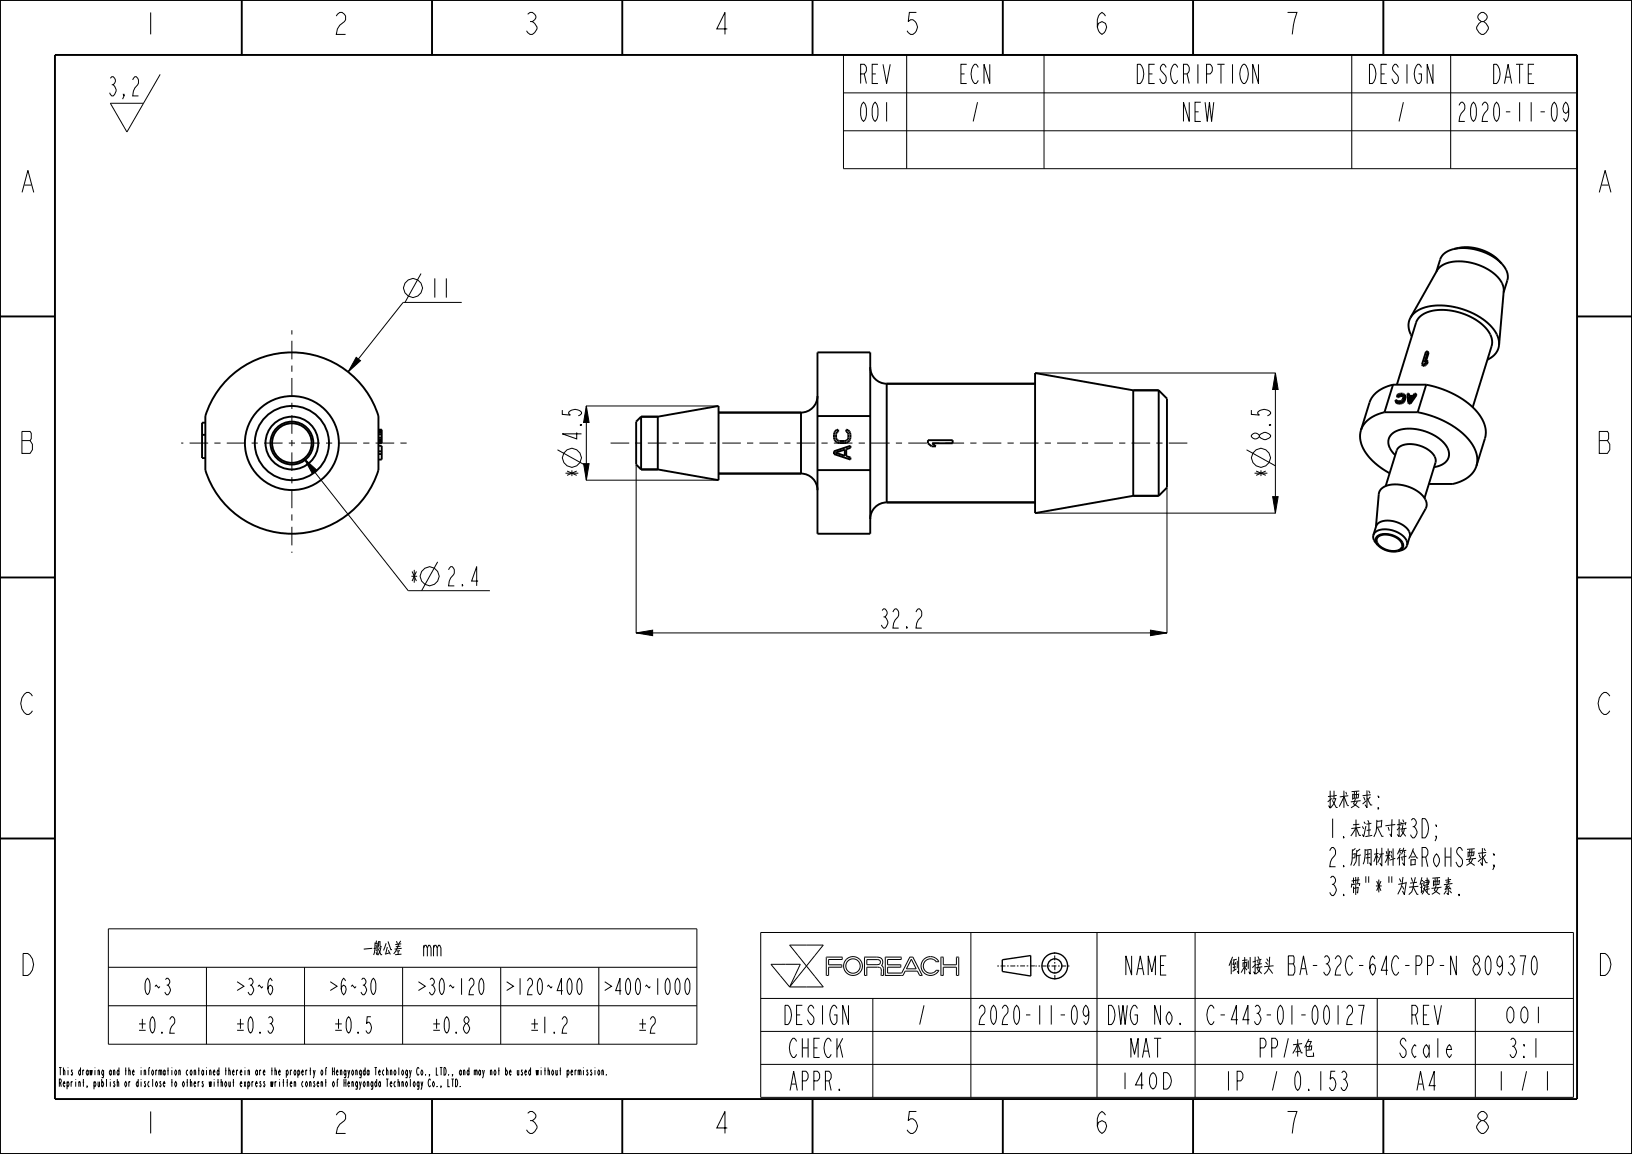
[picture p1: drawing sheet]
<svg xmlns="http://www.w3.org/2000/svg" width="297mm" height="210mm" viewBox="0 0 297 210" stroke-linecap="round" stroke-linejoin="round" font-family="sans-serif">
<g fill="none" stroke="#000" stroke-width=".18">
<path d="M20.1 14.3l.2-.3a.78 .78 0 0 1 .7 .6 .78 .78 0 0 1-.4 .8l.3 .3a1.2 1.2 0 0 1-.3 1.8h-.3l-.4-.6M20.3 15.4h.3M22.6 17.5l-.2-.3h.2v.3l-.3 .5M24.1 14.5l.4-.5h.3a1.25 1.25 0 0 1-.3 2l-.2 .6-.2 .9h1.1M29.1 13.5l-6 10.5-3-5.2h6M153.5 10h133.5v20.7h-133.5zM153.5 16.9h133.5M165 10v20.7M190 10v20.7M246 10v20.7M264 10v20.7M153.5 23.8h133.5"/>
<path d="M76.6 49.8l-2.9 5.2M84 55h-10.6l-10 12.7M64.8 65l.8 .6-2.2 2.1zM106.7 73.9h24M106.7 73.9v13.5M188.4 67.9h43.8M232.1 67.9l.5 3h-1zM232.1 67.9v25.5M55.3 83.5l2.3 2-.8 .6zM55.3 83.5l19 24h14.9M101.5 81.9l5.2 2.9M106.2 84.4h1l-.5 3z"/>
<path d="M106.7 87.4h24M115.8 84.6v30.6M188.4 93.4h43.8M212.4 88.8v26.4M226.9 81.9l5.2 2.9M231.6 90.4h1l-.5 3zM79.6 102.2l-2.9 5.3M115.8 115.2l3-.5v1zM115.8 115.2h96.6M209.4 114.7l3 .5-3 .5zM19.7 169h107.1v21h-107.1zM19.7 176h107.1"/>
<path d="M37.6 176v14M55.4 176v14M73.3 176v14M77.8 172.5l.2-.5h.2l.2 .5v1.5M78.9 172.5l.2-.5h.2l.3 .5v1.5M78.9 172v2M79.6 172.5l.2-.5h.2l.2 .5v1.5M91.1 176v14M109 176v14M138.4 169.7h147.9v30h-147.9zM140.3 175.5h5.3l-1.9 4.1zM143.7 172h6.1l-3 3.8z"/>
<path d="M146.8 175.8l3 3.8h-6.1M146.8 175.8l-3.1 3.8M150.8 177.5v-1.5h2.4v-.4h-2.4v-1h2.4l.1-.4h-2.9v3.3h.4M157.8 174.6l2.1 .1 .3 .1v.4l-.4 .3h-2zM157.8 177.5v-1.5h1.9l.4 .1 .2 .2 .1 1.2h.4M160.8 177.5v-1.3l-.4-.5 .2-.6-.2-.7-.7-.2h-2.3l-.1 3.3h.5M164.3 177.5h.1M165.9 174.6l.8 1.7h-1.7zM166.1 174.2h-.5l-1.5 2.9h-2.6v-1.1h2.4v-.4h-2.4v-1h2.5v-.4h-2.9v3.3h3.2M166.1 174.2h.1M166.1 174.2l1.7 3.3h-.4l-.4-.8h-2.3l-.4 .8M170.4 175l-.7-.5h-.8l-.6 .5-.3 .8 .3 .8 .6 .4h.8l.7-.4"/>
<path d="M170.4 176.6h.1M170.4 175h.1M170.4 176.6h.4M170.4 175h.5l-.4-.5-.5-.3-.7-.1-.7 .1-.5 .4-.3 .5-.2 .5 .1 .7 .5 .8 1 .4 1-.2 .7-.7M170.8 176.6h.1M171.2 174.2h.5v1.4h2.4v-1.4h.4v3.3h-.4v-1.5h-2.4v1.5h-.5zM176.7 169.7v30M199.6 169.7v30M217.5 169.7v30M19.7 183h107.1M138.4 181.7h147.9M138.4 187.7h147.9"/>
<path d="M138.4 193.7h147.9M158.8 181.7v18M250.6 181.7v18M268.5 181.7v18"/>
<circle cx="75.1" cy="52.4" r="1.72"/>
<circle cx="104.1" cy="83.3" r="1.72"/>
<circle cx="229.5" cy="83.3" r="1.72"/>
<circle cx="78.2" cy="104.9" r="1.72"/>
<circle cx="155.2" cy="175.8" r="1.31"/>
<circle cx="155.2" cy="175.8" r="1.71"/>
</g>
<path d="M64.8 65l.8 .6-2.2 2.1zM232.1 67.9l.5 3h-1zM55.3 83.5l2.3 2-.8 .6zM106.2 84.4h1l-.5 3zM231.6 90.4h1l-.5 3zM115.8 115.2l3-.5v1zM209.4 114.7l3 .5-3 .5z" fill="#000"/>
<g fill="none" stroke="#000" stroke-width=".35">
<path d="M0 0h297v210h-297zM10 10h277v190h-277zM44 .1v10M78.6 .1v10M113.2 .1v10M147.9 .1v10M182.5 .1v10M217.1 .1v10M251.7 .1v10M0 57.6h10M264.6 45.3a3.2 3.2 0 0 0-2.5 1.9M264.6 45.3a10 10 0 0 1 8.7 2.7"/>
<path d="M264.6 45.3a8.4 8.4 0 0 1 8.7 2.7M273.3 48a3.2 3.2 0 0 1 1 3M287 57.6h10M36.8 79.1h.6M37.4 76.9h-.6v6.5h.6M68.9 78.2h.6v2.4h-.6M68.9 79.9h.6M68.9 79.6h.6M68.9 79.1h.6M68.9 78.8h.6M68.9 78.5h.6M68.9 78.3h.6"/>
<path d="M116.7 75.8v9.6M116.7 75.8h3M116.7 75.8l-.9 .9v7.8l.9 .9M130.8 75.1h15M145.8 75.1v11.1M148.8 75.7h9.6M148.8 64.1v33M148.8 72.1a3 3 0 0 1-3 3M152 78.5l.2-.2 .3-.1v.4h-.2a1.01 1.01 0 0 0 .5 1.7h.9a.65 .65 0 0 0 .7-.7l-.1-.8-.3-.2v-.4a1.25 1.25 0 0 1 .6 2 1.81 1.81 0 0 1-2.8-.3 1.85 1.85 0 0 1 .2-1.4zM158.4 66.8a3 3 0 0 0 3 3M158.4 64.1v33M161.4 69.8v21.6"/>
<path d="M161.4 69.8h27M206.2 71h4.7M210.9 71v19.2M210.9 71l1.5 1.5v16.2l-1.5 1.5M252 75h6M252 75a5.3 5.3 0 0 0-4.4 3.4 5.6 5.6 0 0 0 2 5.2 14 14 0 0 0 3.3 2.5M253.5 70a5.4 5.4 0 0 0-4.3 3.3M253.5 70h6M253.5 70l-1.5 5M254 73l.2 .4M254 73l.1 .1M254.1 73.1l.1 .3"/>
<path d="M254.1 73.1l.1 .1M254.2 73.4h.1M254.2 72.8l.1 .1M254.2 72.8h-.2v.2M254.2 73.2l.1 .2M254.2 73.2h.2M254.2 72l.1 .3h.3M254.2 72h.2M254.3 73.4l.2 .1M254.4 73.2l.1 .3M254.4 73.2h.3M254.4 72l.2 .3"/>
<path d="M254.5 73.5h.3M254.5 71.9l.1 .3M254.5 71.9l-.1 .1M254.6 72.2v.1M254.6 71.9l.2 .2M254.6 71.9h-.1M254.7 73.2l.1 .3M254.8 72.1l-.2 .1M254.8 71.8l.1 .3M254.8 71.8h.3M254.8 71.8l-.2 .1M254.9 72.1h-.1"/>
<path d="M254.9 72.1h.4M254.9 73.2l.1 .2M254.9 73.2h-.2M255 73.4l-.2 .1M255.1 73.1l.1 .3M255.1 73.1l-.2 .1M255.1 71.8l.2 .3M255.1 71.8l.2 .1M255.2 73.4h-.2M255.3 72.1h.1M255.3 71.9l.1 .2M255.3 71.9l.1 .3-.1 .5a.68 .68 0 0 1-1.1 .1"/>
<path d="M255.3 73l.1 .2M255.3 73l-.2 .1M255.4 72.1h.1M255.4 72.8l.1 .3M255.4 72.8l-.1 .2M255.4 73.2l-.2 .2M255.5 72.7l.1 .2M255.5 72.7l-.1 .1M255.5 73.1l-.1 .1M255.6 72.9l-.1 .2M255.6 71.9l.2 .4M255.6 71.9l.1 .1"/>
<path d="M255.6 71.9a.97 .97 0 0 0-1.4 .1M255.7 72.2l.1 .2M255.7 72.2l-.2 .5M255.7 72l.1 .3M255.7 72v.2M255.8 72.4l-.2 .5M255.8 72.3v.1M256.3 73.2l.1 .3h.3M256.3 73.2h.3M256.4 71.6l.1 .4M256.4 71.6h-.3l.2 1.6M256.4 72.2l.1 .2"/>
<path d="M256.4 72.2h.7l-.6 .9zM256.5 72.4v.5M256.5 72.4h.4M256.6 73.2l.1 .3M257.7 71.6l.1 .3-1.1 1.6M257.7 71.6h-.3l-.2 .4h-.8v-.4M257.7 71.6l-1.1 1.6M258 75a15.6 15.6 0 0 1 10 6 4.2 4.2 0 0 1-2.2 6.6l-1.4 .5h-4.4M258.8 66.3h.3M258.8 66.3l.1 .3h.4M259.1 66.3l.2 .3M259.5 70a15.6 15.6 0 0 1 10 6 4.7 4.7 0 0 1 .7 3.8"/>
<path d="M259.5 70l-1.5 5M259.6 66l-.5 .3M259.6 66l.1 .2M259.7 65.6l-.1 .4M259.7 65.6l.1 .2-.1 .4M259.7 66.2l-.4 .4M259.9 64l.1 .2-.5 1.5M259.9 64l-.6 1.9 .4-.3M259.9 64h-.4l-.7 2.3M68.9 81.1h.6v2.5h-.6M68.9 82.6h.6M68.9 82.1h.6"/>
<path d="M68.9 80.6h.6M68.9 80.4h.6M68.9 80.2h.6M116.7 85.4h3M130.8 86.2h15M145.8 86.2a3 3 0 0 1 3 3M148.8 85.5h9.6M151.8 82.1l3-1v.4l-.8 .3v1.2l.8 .3v.3l-3-1zM152 82.4l1.7-.6v1.1zM161.4 91.4a3 3 0 0 0-3 3M161.4 91.4h27M168.9 80.1h4.5v.6h-3.8l.7 .5h-.8l-.6-.5z"/>
<path d="M206.2 90.2h4.7M250.8 99.2a1.14 1.14 0 0 1-.4-1.3 1.14 1.14 0 0 1 1.2-.7 3.6 3.6 0 0 1 3.7 1.8v.5l-.1 .3-.9 .5M250.8 99.2a4.1 4.1 0 0 0 3.5 1.1M250.8 99.2l-.4-.3a1.39 1.39 0 0 1-.4-1.6 1.39 1.39 0 0 1 1.4-.9 4.5 4.5 0 0 1 4.7 2.2 1.32 1.32 0 0 1-1.3 1.6l-.5 .1M253.9 82.8a2.67 2.67 0 0 1-.8-3.6 5.4 5.4 0 0 1 5.1-1 7.1 7.1 0 0 1 5.4 3.8 2.31 2.31 0 0 1-2.1 2.9l-.5 .1M254.2 82a2.64 2.64 0 0 1 3-1.2 4.7 4.7 0 0 1 4.1 2.8l-.1 .6M0 105.1h10M287 105.1h10M0 152.6h10M287 152.6h10M44 200.1v10M78.6 200.1v10"/>
<path d="M113.2 200.1v10M147.9 200.1v10M182.5 200.1v10M217.1 200.1v10M251.7 200.1v10"/>
<circle cx="53.1" cy="80.6" r="8.6"/>
<circle cx="53.1" cy="80.6" r="4.8"/>
<circle cx="53.1" cy="80.6" r="3.9"/>
<circle cx="53.1" cy="80.6" r="16.5"/>
</g>
<g fill="none" stroke="#000" stroke-width=".25">
<path d="M187.6 173.9v3.7l-5.2-.8v-2.1l5.2-.8"/>
<circle cx="192" cy="175.8" r="2.34"/>
<circle cx="192" cy="175.8" r="1.29"/>
</g>
<path d="M181.5 175.8h6.8M191.9 173.3l.1 5M194.6 175.8h-6.2" fill="none" stroke="#000" stroke-width=".18" stroke-dasharray=".3 .3 .9 .3" stroke-linecap="butt"/>
<!-- layer: 02___PRT_ALL_AXES -->
<path d="M53.1 80.6v20M53.1 80.6v-20.5M53.1 80.6h-20.1M53.1 80.6h21.2M115.8 80.6v.1M115.8 80.6v-.1" fill="none" stroke="#000" stroke-width=".18" stroke-dasharray="1.1 1.1 3.4 1.1" stroke-dashoffset=".6" stroke-linecap="butt"/>
<g fill="none" stroke="#000" stroke-width=".35">
<path d="M256.7 57.8a3.4 3.4 0 0 0 .2 3.4M256.7 57.8l4.8-8.6a4.6 4.6 0 0 1 4.4-1.6 9.4 9.4 0 0 1 7.3 3.7l.4 .8 .1 .7-.9 10M256.7 57.8a6 6 0 0 1 5.5-2.2 12.9 12.9 0 0 1 9.8 4.6 4 4 0 0 1 .8 2.6M262.1 47.2l-.7 2.2M274.3 51l-.7 2.2M116.7 75.8h3M119.7 75.8l11.1-1.9v13.5l-11.1-2M119.7 75.8v9.6M130.8 75.1h15M148.8 64.1h9.6M161.4 69.8h27M206.2 71l-17.8-3.1v25.5l17.8-3.2"/>
<path d="M206.2 71v19.2M206.2 71h4.7M249.2 73.3l-1.5 5M254.2 70l3.5-11.3a4 4 0 0 1 3.8-2.3 11.1 11.1 0 0 1 9.4 3.9 3.1 3.1 0 0 1 .5 2.7l-3.4 11.1M270.2 79.8l-1.5 5M272.8 62.8a3.4 3.4 0 0 1-2.1 2.7M116.7 85.4h3M130.8 86.2h15M148.8 97.1h9.6M161.4 91.4h27M206.2 90.2h4.7M249.9 97.4l.5-1.6a2.32 2.32 0 0 1 2.7-1 3.9 3.9 0 0 1 3.5 2.4l-.5 2.1"/>
<path d="M250.4 95.9l.5-6a2.4 2.4 0 0 1 2.7-1.7 6.6 6.6 0 0 1 5.8 2.7 1.7 1.7 0 0 1 0 1.7l-2.9 5.2M250.8 97.7a3.2 3.2 0 0 1 4.4 1.3 1.14 1.14 0 0 1-1.4 1.3 3.1 3.1 0 0 1-3.3-1.9zM254.2 82l-2 6.5M261.2 84.2l-2 6.4"/>
<circle cx="53.1" cy="80.6" r="6.8"/>
<circle cx="53.1" cy="80.6" r="3.6"/>
</g>
<path d="M111.1 80.6h106" fill="none" stroke="#000" stroke-width=".18" stroke-dasharray="1.1 1.1 3.4 1.1" stroke-dashoffset="2.3" stroke-linecap="butt"/>
<g font-size="5.2">
<text x="26.1" y="6.3">1</text>
<text x="60.7" y="6.3">2</text>
<text x="95.4" y="6.3">3</text>
<text x="130" y="6.3">4</text>
<text x="164.6" y="6.3">5</text>
<text x="199.2" y="6.3">6</text>
<text x="233.9" y="6.3">7</text>
<text x="268.5" y="6.3">8</text>
<text x="3.8" y="35">A</text>
<text x="290.8" y="35">A</text>
<text x="3.8" y="82.5">B</text>
<text x="290.8" y="82.5">B</text>
<text x="3.8" y="130">C</text>
<text x="290.8" y="130">C</text>
<text x="3.8" y="177.5">D</text>
<text x="290.8" y="177.5">D</text>
<text x="26.1" y="206.3">1</text>
<text x="60.7" y="206.3">2</text>
<text x="95.4" y="206.3">3</text>
<text x="130" y="206.3">4</text>
<text x="164.6" y="206.3">5</text>
<text x="199.2" y="206.3">6</text>
<text x="233.9" y="206.3">7</text>
<text x="268.5" y="206.3">8</text>
</g>
<g font-size="4.6">
<text x="155.8" y="15.2">REV</text>
<text x="174.1" y="15.2">ECN</text>
<text x="205.5" y="15.2">DESCRIPTION</text>
<text x="248.2" y="15.2">DESIGN</text>
<text x="270.9" y="15.2">DATE</text>
<text x="155.8" y="22.1">001</text>
<text x="176.4" y="22.1">/</text>
<text x="214.6" y="22.1">NEW</text>
<text x="253.9" y="22.1">/</text>
<text x="264.1" y="22.1">2020-11-09</text>
<text x="78.1" y="54.2">11</text>
<text x="105.8" y="80.4" transform="rotate(-90 105.8 80.4)">4.5</text>
<text x="231.2" y="80.4" transform="rotate(-90 231.2 80.4)">8.5</text>
<text x="105.8" y="87.2" transform="rotate(-90 105.8 87.2)">*</text>
<text x="231.2" y="87.2" transform="rotate(-90 231.2 87.2)">*</text>
<text x="74.3" y="106.6">*</text>
<text x="81.1" y="106.6">2.4</text>
<text x="159.9" y="114.3">32.2</text>
<text x="241.5" y="147.2">技术要求:</text>
<text x="241.5" y="152.5">1.未注尺寸按3D;</text>
<text x="241.5" y="157.7">2.所用材料符合RoHS要求;</text>
<text x="241.5" y="163">3.带&quot;*&quot;为关键要素.</text>
<text x="204" y="177.4">NAME</text>
<text x="216.7" y="177.4">倒刺接头 BA-32C-64C-PP-N 809370</text>
<text x="141.8" y="186.4">DESIGN</text>
<text x="166.6" y="186.4">/</text>
<text x="176.8" y="186.4">2020-11-09</text>
<text x="200.6" y="186.4">DWG No.</text>
<text x="218.1" y="186.4">C-443-01-00127</text>
<text x="256.2" y="186.4">REV</text>
<text x="143" y="192.4">CHECK</text>
<text x="205.2" y="192.4">MAT</text>
<text x="228.6" y="192.4">PP本色</text>
<text x="232.9" y="192.4">/</text>
<text x="253.9" y="192.4">Scale</text>
<text x="274" y="192.4">3:1</text>
<text x="143" y="198.4">APPR.</text>
<text x="222.3" y="198.4">IP</text>
<text x="230.9" y="198.4">/ 0.153</text>
<text x="257.3" y="198.4">A4</text>
<text x="272.1" y="198.4">1</text>
<text x="276.3" y="198.4">/ 1</text>
</g>
<g font-size="3.9">
<text x="61.6" y="174">一般公差</text>
<text x="25.7" y="181">0~3</text>
<text x="41.6" y="181">＞3~6</text>
<text x="58.5" y="181">＞6~30</text>
<text x="74.4" y="181">＞30~120＞120~400＞400~1000</text>
<text x="23.8" y="188">±0.2</text>
<text x="41.6" y="188">±0.3</text>
<text x="59.5" y="188">±0.5</text>
<text x="77.3" y="188">±0.8</text>
<text x="95.2" y="188">±1.2</text>
<text x="115" y="188">±2</text>
<text x="273.3" y="186.2">001</text>
<text x="203" y="198.2">140D</text>
</g>
<g font-size="1.8">
<text x="10.6" y="195.7">This drawing and the information contained therein are the property of</text>
<text x="10.6" y="197.8">Reprint, publish or disclose to others without express written consent of</text>
<text x="60.3" y="195.7">Hengyongda Technology Co., LTD., and may not be used without permission.</text>
<text x="62.4" y="197.8">Hengyongda Technology Co., LTD.</text>
</g>
</svg>
